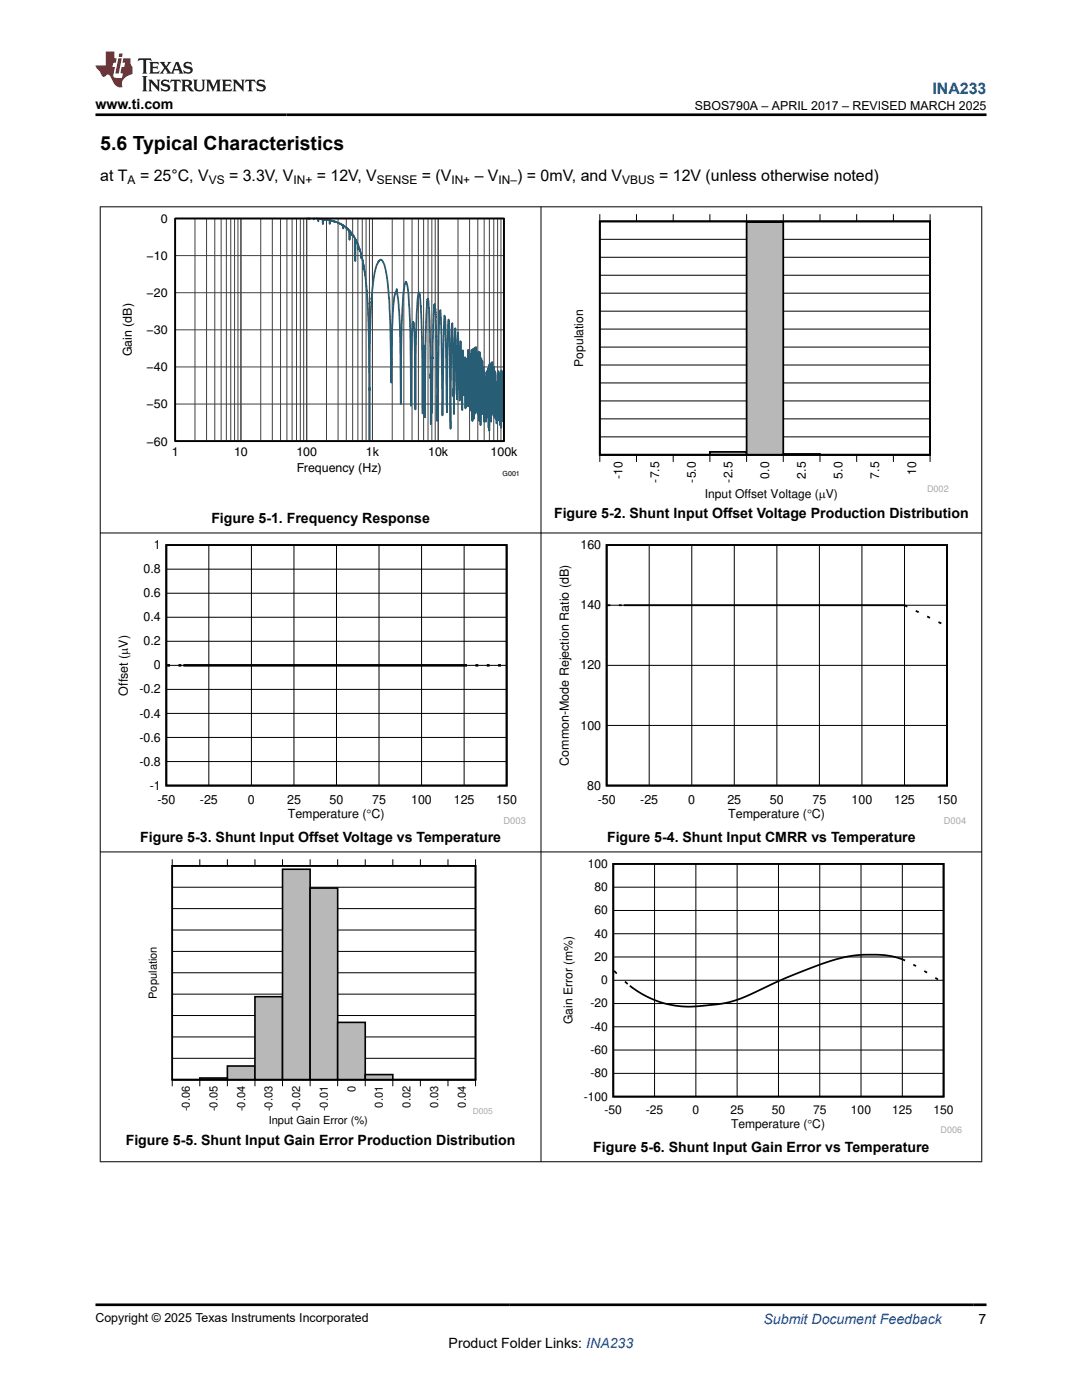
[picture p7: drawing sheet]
<svg xmlns="http://www.w3.org/2000/svg" width="216mm" height="279mm" viewBox="0 0 216 279" stroke-linecap="round" stroke-linejoin="round" font-family="sans-serif">
<path d="M35 43.6h65.6v44.4h-65.6z" fill="none" stroke="#000" stroke-width=".26"/>
<g fill="none" stroke="#414141" stroke-width=".2">
<path d="M35 43.6h65.6v44.4h-65.6zM35 58.4h65.6M35 51h65.6M38.9 43.6v44.4M41.2 43.6v44.4M42.9 43.6v44.4M44.1 43.6v44.4M45.2 43.6v44.4M46 43.6v44.4M46.8 43.6v44.4M47.5 43.6v44.4M48.1 43.6v44.4"/>
<path d="M52 43.6v44.4M54.3 43.6v44.4M56 43.6v44.4M57.2 43.6v44.4M58.3 43.6v44.4M59.2 43.6v44.4M59.9 43.6v44.4M60.6 43.6v44.4M61.2 43.6v44.4M65.1 43.6v44.4M67.5 43.6v44.4M69.1 43.6v44.4"/>
<path d="M70.4 43.6v44.4M71.4 43.6v44.4M72.3 43.6v44.4M73 43.6v44.4M73.7 43.6v44.4M74.3 43.6v44.4M78.3 43.6v44.4M80.6 43.6v44.4M82.2 43.6v44.4M83.5 43.6v44.4M84.5 43.6v44.4M85.4 43.6v44.4"/>
<path d="M86.2 43.6v44.4M86.8 43.6v44.4M87.4 43.6v44.4M91.4 43.6v44.4M93.7 43.6v44.4M95.3 43.6v44.4M96.6 43.6v44.4M97.6 43.6v44.4M98.5 43.6v44.4M99.3 43.6v44.4M100 43.6v44.4M35 73.2h65.6"/>
<path d="M35 65.8h65.6M35 80.6h65.6"/>
</g>
<path d="M61.2 43.6h.1M61.5 43.6h.1M61.6 43.6l.1 .2 .2-.2M62.5 43.6l.1 .2 .1-.2M63.1 43.6h.3l.1 .6 .1-.6 .8 .1v1l.1-.9v.2l.1-.3 .2 .2 .1-.2 .2 .1 .1 .2 .1-.2 .1 .2 .1-.2 .2 .1 .1 .8 .1-.8 .2 .1 .5 .1v.2l.1-.1 .4 .1 .4 .3v-.2l.3 .3 .1-.1 .1 .2 .5 .1v.7l.1-.6 .5 .6 .1-.1v.2v-.2l.2 .2 .1 .3v-.2l.2 .2v1.9l.1-1.8 .4 .4v.5v-.4l.7 1v4.5v-4.4l.5 1v1.1v-1l.4 1.3v-.2l.3 .8v.8v-.7l.1 .7v-.2l.3 1.2v1.3v-1.1l.5 3.3 .4 6 .3 10.5v15.5" fill="none" stroke="#285b75" stroke-width=".35"/>
<path d="M100.6 81.7l-.1 1.7v-7.6v8.1l-.1-8.1-.1 8.2-.1-9.7-.1 9.7v-10.1l-.1 11.5-.1-11.2v10.3l-.1-9.8v.4v9.7l-.1-10.2v9.3l-.1-8.7-.1 7.4v-8.6l-.1 8.8-.1-8v9.2v-6.5l-.1 3.2v-3.2v3.9l-.1-4.4v7.5v-7.2l-.1 3.7v-4.7l-.1 7.3-.1-9.3v8.7l-.1-9-.1 9.2v-.3v.1l-.1-9.8v9.7l-.1-9.7-.1 9.2-.1-10.2v10.2l-.1-10-.1 11.8-.1-11.3v-.1l-.1 8.2-.1-8.4-.1 13.4v-13.2l-.1 12.6-.1-12-.1 9.9-.1-9.3-.1 9.2-.1-8-.1 9-.1-8-.1 6.2v-8.2v.3l-.1 9.7-.1-10.9-.2 7.4v-8.6l-.1 10.5v-4.3l-.1 3.2-.1-10-.1 13.3-.1-14.5-.2 13.7v-13.8l-.2 12.6-.1-12.1v-.4l-.1 11.9-.2-13-.1 13.3-.2-13.1-.2 14.2-.1-14v.3l-.1 14.1-.2-14.2-.1 12.1-.2-11.3-.2 10.4-.1-5.7v5.8l-.1-11.3-.1 9-.1-5.7-.1 8-.1-9.6v.2l-.1 9.8-.1-10.2-.1 6.5v1l-.1-5.9-.1 5.9-.2-8.9-.1 11.9v-7.3l-.1-1.1-.1 4.5-.1-9.8-.2 11.9v-5.7l-.1 3.4-.2-11.3-.2 13.3-.1-1.1-.2-13.1-.3 17.1-.3-18.1-.3 5.3-.1 15.8-.2-19.3-.2-2.5a239.7 239.7 0 0 0-.3 18.5l-.3-15.7-.1-2.9-.1-.7-.4 19.9-.2-15.9-.2-5.1-.2 1.3-.1 3.4-.2 15.9v-.6v1.7l-.1-4.6-.1 5-.1-16-.3-7.3-.3 1.9-.2 6-.1 13.8-.1-8.4-.1 10.7-.2-19.4-.2-3.3-.2-2.4-.3 1.9-.1 4.5-.2 17.3-.2-14.4-.2 3.8-.1 9.8-.2-18-.2-4.8-.3-1.3-.2 1.1-.3 4.8-.2 17.4-.1-13-.3-4.5-.1 .5-.1-.2-.1 2.9-.2 13.6-.1-13-.2-6.5a19.3 19.3 0 0 0-.6-5.1v-.1l-.1 .2-.1-.3-.1 .5a49.2 49.2 0 0 0-.7 8.7l-.1 15.2-.2-16.2-.3-3.7-.3-3-.1 .6v.1l-.1-.3-.3 1-.3 3.3-.3 14-.2-12.2-.3-4.7a21.9 21.9 0 0 0-1.1-7.1 .43 .43 0 0 0-.4-.5 .43 .43 0 0 0-.5 .3l-.1-.1-.2 .6-.5 1.7-.5 3.3-.3 4.1-.2 8.8-.1 17.4" fill="none" stroke="#285e75" stroke-width=".35"/>
<path d="M35 43.6h65.6v44.4h-65.6z" fill="none" stroke="#000" stroke-width=".35"/>
<path d="M114.6 42.7h74.7v57.1h-74.7z" fill-rule="evenodd" fill="#fff"/>
<path d="M119.7 44.2h65.9v46.6h-65.9zM119.7 90.8h7.3zM127 90.8h7.3zM134.3 90.8h7.4z" fill="none" stroke="#000" stroke-width=".35"/>
<g fill="none" stroke="#000" stroke-width=".2">
<path d="M119.7 42.7v1.5h65.9M119.7 58.5h65.9M119.7 54.9h65.9M119.7 51.3h65.9M119.7 47.8h65.9M127 42.7v1.5M134.3 42.7v1.5M141.7 42.7v1.5M149 42.7v1.5M156.3 42.7v1.5M163.6 42.7v1.5M170.9 42.7v1.5"/>
<path d="M178.3 42.7v1.5M185.6 42.7v1.5M119.7 76.4h65.9M119.7 72.8h65.9M119.7 69.3h65.9M119.7 65.7h65.9M119.7 62.1h65.9M119.7 87.2h65.9M119.7 83.6h65.9M119.7 80h65.9M127 90.8v1.4M134.3 90.8v1.4"/>
<path d="M141.7 90.8v1.4M149 90.8v1.4M156.3 90.8v1.4M163.6 90.8v1.4M170.9 90.8v1.4M178.3 90.8v1.4M185.6 90.8v1.4M185.6 90.8h-65.9v1.4"/>
</g>
<path d="M119.7 90.8h22" fill="none" stroke="#b8b8b8" stroke-width=".2"/>
<path d="M141.7 90.2h7.3v.6h-7.3z" fill-rule="evenodd" fill="#b8b8b8"/>
<path d="M141.7 90.2h7.3v.6h-7.3z" fill="none" stroke="#000" stroke-width=".35"/>
<path d="M149 44.3h7.3v46.5h-7.3z" fill-rule="evenodd" fill="#b8b8b8"/>
<path d="M119.7 44.2h65.9v46.6h-65.9zM149 44.3h7.3v46.5h-7.3zM156.3 90.6h7.3v.2h-7.3zM163.6 90.8h7.3zM170.9 90.8h7.4zM178.3 90.8h7.3z" fill="none" stroke="#000" stroke-width=".35"/>
<path d="M156.3 90.7h7.3M163.6 90.8h22" fill="none" stroke="#b8b8b8" stroke-width=".2"/>
<path d="M23.1 107.8h81.8v56.6h-81.8z" fill-rule="evenodd" fill="#fff"/>
<path d="M33.2 108.8h67.9v48h-67.9z" fill="none" stroke="#000" stroke-width=".36"/>
<g fill="none" stroke="#000" stroke-width=".2">
<path d="M33.2 118.4h67.9M33.2 113.6h67.9M41.7 108.8v48M50.2 108.8v48M58.7 108.8v48M67.1 108.8v48M75.6 108.8v48M84.1 108.8v48M92.6 108.8v48M33.2 137.6h67.9M33.2 132.8h67.9M33.2 128h67.9"/>
<path d="M33.2 123.2h67.9M33.2 152h67.9M33.2 147.2h67.9M33.2 142.4h67.9"/>
</g>
<path d="M33.4 132.8h.5M35.6 132.8h.6M36.6 132.8h56.6M94.9 132.8h.5M97.1 132.8h.6M99.4 132.8h.6" fill="none" stroke="#000" stroke-width=".51"/>
<path d="M111.1 107.8h81.7v56.6h-81.7z" fill-rule="evenodd" fill="#fff"/>
<path d="M121 108.8h68v48h-68zM121.2 120.8h.6M123.5 120.8h.6M124.5 120.8h56l.5 .3M182.7 121.9l.6 .3M185 123l.6 .3M187.3 124.1l.5 .3" fill="none" stroke="#000" stroke-width=".36"/>
<path d="M129.5 108.8v48M138 108.8v48M146.5 108.8v48M155 108.8v48M163.5 108.8v48M172 108.8v48M180.5 108.8v48M121 132.8h68M121 120.8h68M121 144.8h68" fill="none" stroke="#000" stroke-width=".2"/>
<path d="M29.7 171.4h68.6v53.4h-68.6z" fill-rule="evenodd" fill="#fff"/>
<path d="M34.4 172.8h60.5v42.7h-60.5zM34.4 215.5h5.5zM39.9 215.1h5.5v.4h-5.5z" fill="none" stroke="#000" stroke-width=".32"/>
<g fill="none" stroke="#000" stroke-width=".2">
<path d="M34.4 171.5v1.3h60.5v-1.3M34.4 177.1h60.5M39.9 171.5v1.3M45.4 171.5v1.3M50.9 171.5v1.3M56.4 171.5v1.3M61.9 171.5v1.3M67.4 171.5v1.3M72.9 171.5v1.3M78.4 171.5v1.3M83.9 171.5v1.3M89.4 171.5v1.3"/>
<path d="M34.4 198.4h60.5M34.4 194.1h60.5M34.4 189.9h60.5M34.4 185.6h60.5M34.4 181.3h60.5M34.4 216.8v-1.3h60.5v1.3M34.4 211.2h60.5M34.4 206.9h60.5M34.4 202.7h60.5M39.9 215.5v1.3M45.4 215.5v1.3M50.9 215.5v1.3"/>
<path d="M56.4 215.5v1.3M61.9 215.5v1.3M67.4 215.5v1.3M72.9 215.5v1.3M78.4 215.5v1.3M83.9 215.5v1.3M89.4 215.5v1.3"/>
</g>
<path d="M34.4 215.5h5.5" fill="none" stroke="#b8b8b8" stroke-width=".2"/>
<path d="M39.9 215.3h5.5" fill="none" stroke="#b8b8b8" stroke-width=".35"/>
<path d="M45.4 212.7h5.5v2.8h-5.5z" fill-rule="evenodd" fill="#b8b8b8"/>
<path d="M45.4 212.7h5.5v2.8h-5.5z" fill="none" stroke="#000" stroke-width=".32"/>
<path d="M50.9 198.9h5.5v16.6h-5.5z" fill-rule="evenodd" fill="#b8b8b8"/>
<path d="M50.9 198.9h5.5v16.6h-5.5z" fill="none" stroke="#000" stroke-width=".32"/>
<path d="M56.4 173.5h5.5v42h-5.5z" fill-rule="evenodd" fill="#b8b8b8"/>
<path d="M56.4 173.5h5.5v42h-5.5z" fill="none" stroke="#000" stroke-width=".32"/>
<path d="M61.9 177.2h5.5v38.3h-5.5z" fill-rule="evenodd" fill="#b8b8b8"/>
<path d="M61.9 177.2h5.5v38.3h-5.5z" fill="none" stroke="#000" stroke-width=".32"/>
<path d="M67.4 204h5.5v11.5h-5.5z" fill-rule="evenodd" fill="#b8b8b8"/>
<path d="M67.4 204h5.5v11.5h-5.5z" fill="none" stroke="#000" stroke-width=".32"/>
<path d="M72.9 214.5h5.5v1h-5.5z" fill-rule="evenodd" fill="#b8b8b8"/>
<path d="M34.4 172.8h60.5v42.7h-60.5zM72.9 214.5h5.5v1h-5.5zM78.4 215.5h5.5zM83.9 215.5h5.5zM89.4 215.5h5.5z" fill="none" stroke="#000" stroke-width=".32"/>
<path d="M78.4 215.5h16.5" fill="none" stroke="#b8b8b8" stroke-width=".2"/>
<path d="M111.9 171.4h80.1v54.8h-80.1z" fill-rule="evenodd" fill="#fff"/>
<path d="M122.4 172.4h65.9v46.5h-65.9zM122.5 193.8l.6 .5M124.7 195.9l.6 .5M180.6 191.7a21.3 21.3 0 0 0-10.9-.9 75.1 75.1 0 0 0-15.8 5.7 36.7 36.7 0 0 1-9.8 3.8 31.1 31.1 0 0 1-10 .3 19.3 19.3 0 0 1-8.4-3.9M182.2 192.5l.6 .3M184.4 193.8l.6 .3M186.6 195.1l.6 .4" fill="none" stroke="#000" stroke-width=".35"/>
<g fill="none" stroke="#000" stroke-width=".2">
<path d="M19.9 41.3h176.1M20 41.2v190.7M107.9 41.2v190.7M195.9 41.2v190.7M19.9 106.4h176.1M19.9 170h176.1M122.4 177.1h65.9M130.6 172.4v46.5M138.9 172.4v46.5M147.1 172.4v46.5M155.3 172.4v46.5M163.6 172.4v46.5"/>
<path d="M171.8 172.4v46.5M180 172.4v46.5M122.4 195.6h65.9M122.4 191h65.9M122.4 186.3h65.9M122.4 181.7h65.9M122.4 214.2h65.9M122.4 209.6h65.9M122.4 204.9h65.9M122.4 200.3h65.9M19.9 231.9h176.1"/>
</g>
<path d="M27.7 11.6l-.2 .6 .5-.2h.6v.1v2.2l-.2 .4h1l-.2-.4v-2.2v-.1h.5l.5 .2-.1-.6zM29.8 12.4l.2 .3v1.6l-.2 .4h1.9l.1-.6a1.08 1.08 0 0 1-1.3 .2v-.7h.6l.4 .2v-.7l-.4 .2h-.6v-.5l.2-.2a1 1 0 0 1 1 .3l-.1-.5zM31.8 12.4l1 1.1-1 1.2h.9l-.2-.2 .4-.8 .5 .8-.2 .2h1.6l-.2-.2 .1-.5h1l.1 .5-.1 .2h.9l-.2-.4-.8-1.9h-.5l-1 2.1-.8-1.1 .9-1h-.8l.2 .2-.5 .6-.3-.6 .1-.2zM35.2 12.8l.4 1h-.8zM36.8 12.5a.65 .65 0 0 0-.2 .7 .65 .65 0 0 0 .6 .5l.7 .1 .1 .3a.79 .79 0 0 1-.7 .4 .79 .79 0 0 1-.7-.5l.1 .7 .2-.1a.93 .93 0 0 0 1.1 0 .93 .93 0 0 0 .4-.9 1.46 1.46 0 0 0-1.2-.6l-.1-.3a1.09 1.09 0 0 1 1.2 .2l-.2-.6-.1 .1-.6-.2zM28.4 15.2l.2 .4v2.2l-.2 .4h1l-.2-.4v-2.2l.2-.4zM29.6 15.9l.2 .4v1.5l-.2 .4h.8l-.3-.4v-1.3l1.7 1.8v-2l.2-.4h-.8l.2 .2 .1 1.1-1.2-1.3zM32.3 16a.65 .65 0 0 0-.2 .8 .65 .65 0 0 0 .7 .4l.6 .2 .1 .2a.79 .79 0 0 1-.7 .4 .79 .79 0 0 1-.7-.5l.1 .7 .2-.1a.93 .93 0 0 0 1.1 .1 .93 .93 0 0 0 .4-1 1.46 1.46 0 0 0-1.2-.5l-.1-.4a1.09 1.09 0 0 1 1.2 .2l-.2-.6-.1 .1-.6-.1zM34.1 15.9l-.1 .6a.63 .63 0 0 1 .7-.3l.1 1.6-.3 .4h1l-.2-.4v-1.6a.66 .66 0 0 1 .8 .3l-.1-.6zM36.2 15.9l.2 .4v1.5l-.2 .4h.9l-.2-.2v-.7h.5l.1 .2a.79 .79 0 0 0 1.2 .6l-1-.9a.61 .61 0 0 0 .6-.6 .61 .61 0 0 0-.5-.7zM36.9 16.2h.2a.47 .47 0 0 1 .5 .1 .47 .47 0 0 1 .1 .5l-.2 .1-.6 .1zM38.5 15.9l.2 .2a2.27 2.27 0 0 0 .4 2 1.04 1.04 0 0 0 1.7-.7v-1.3l.2-.2h-.8l.2 .4v1.1a.6 .6 0 0 1-.6 .6 .6 .6 0 0 1-.6-.6v-1.1l.3-.4zM41.1 15.9l.2 .4v1.5l-.2 .4h.7l-.2-.4v-1.4l.9 1.9 .8-1.9v1.4l-.2 .4h1l-.3-.4v-1.5l.3-.4h-.8l-.7 1.5-.7-1.5zM44.3 15.9l.2 .4v1.5l-.2 .4h1.9l.1-.6a1.09 1.09 0 0 1-1.3 .2v-.7h.6l.4 .2v-.6l-.4 .2h-.6v-.6l.2-.1a1.01 1.01 0 0 1 1 .3l-.1-.6zM46.4 15.9l.3 .4v1.5l-.3 .4h.8l-.2-.4v-1.3l1.6 1.8v-2l.2-.4h-.7l.2 .2v1.1l-1.2-1.3zM49 15.9l-.1 .6a.63 .63 0 0 1 .8-.3v1.6l-.3 .4h1l-.2-.4v-1.6a.66 .66 0 0 1 .8 .3l-.1-.6zM51.4 16a.65 .65 0 0 0-.2 .8 .65 .65 0 0 0 .6 .4l.6 .2 .2 .2a.79 .79 0 0 1-.8 .4 .79 .79 0 0 1-.6-.5l.1 .7 .2-.1a.93 .93 0 0 0 1 .1 .93 .93 0 0 0 .5-1 1.46 1.46 0 0 0-1.3-.5l-.1-.4a1.09 1.09 0 0 1 1.3 .2l-.2-.6-.2 .1-.5-.1z" fill="#231f20"/>
<path d="M21.1 10.3v2.7h-2.1l.1 .4 .9 1a.95 .95 0 0 0 .9 .9 .59 .59 0 0 1 .6-.4 .59 .59 0 0 1 .5 .3l.4 .8a1.59 1.59 0 0 0 2.1 1.4 1.61 1.61 0 0 1 1-2.3l1-.3-.1-1.5a1.59 1.59 0 0 1-.4-1.7h-1.4l-.2 .9h.5l-.1 .9h-.5l-.2 .9v.3l.4 .1-.2 .9h-.6a.73 .73 0 0 1-1.1-.7l.3-1.5h-.5l.2-.9h.5l.2-.9h-.5v-1.3zM23.6 11.6l-.6 3.1h.7l.6-3.1zM23.8 10.7l-.1 .6h.7l.1-.6z" fill="#ed1c24"/>
<path d="M19 22.9h177.8M19 260.4h177.8" fill="none" stroke="#000" stroke-width=".53"/>
<text font-size="3.9" x="20" y="29.9">5.6 Typical Characteristics</text>
<text font-size="3.2" fill="#00f" x="186.1" y="18.7">INA233</text>
<g font-size="3.2">
<text x="20" y="36.1">at T</text>
<text x="27.9" y="36.1">= 25°C, V</text>
<text x="45.7" y="36.1">= 3.3V, V</text>
<text x="63.2" y="36.1">= 12V, V</text>
<text x="84.2" y="36.1">= (V</text>
<text x="94.7" y="36.1">– V</text>
<text x="103.2" y="36.1">) = 0mV, and V</text>
<text x="131.5" y="36.1">= 12V (unless otherwise noted)</text>
</g>
<g font-size="2.8">
<text x="19" y="21.8">www.ti.com</text>
<text x="42.2" y="104.4">Figure 5-1. Frequency Response</text>
<text x="110.6" y="103.4">Figure 5-2. Shunt Input Offset Voltage Production Distribution</text>
<text x="28" y="168">Figure 5-3. Shunt Input Offset Voltage vs Temperature</text>
<text x="121.1" y="168">Figure 5-4. Shunt Input CMRR vs Temperature</text>
<text x="25.1" y="228.4">Figure 5-5. Shunt Input Gain Error Production Distribution</text>
<text x="118.4" y="229.9">Figure 5-6. Shunt Input Gain Error vs Temperature</text>
<text x="89.5" y="269">Product Folder Links: INA233</text>
<text x="195.3" y="264.2">7</text>
</g>
<text font-size="2.8" fill="#00f" x="152.4" y="264.2">Submit Document Feedback</text>
<g font-size="2.5">
<text x="138.7" y="21.9">SBOS790A – APRIL 2017 – REVISED MARCH 2025</text>
<text x="32.1" y="44.5">0</text>
<text x="29.2" y="51.9">−10</text>
<text x="29.2" y="59.3">−20</text>
<text x="26.3" y="71.1" transform="rotate(-90 26.3 71.1)">Gain (dB)</text>
<text x="29.2" y="66.7">−30</text>
<text x="29.2" y="74.1">−40</text>
<text x="29.2" y="81.5">−50</text>
<text x="29.2" y="88.9">−60</text>
<text x="34.3" y="91.1">1</text>
<text x="46.7" y="91.1">10</text>
<text x="59.1" y="91.1">100</text>
<text x="59.3" y="94.1">Frequency (Hz)</text>
<text x="73" y="91.1">1k</text>
<text x="85.4" y="91.1">10k</text>
<text x="97.9" y="91.1">100k</text>
<text x="30.7" y="109.6">1</text>
<text x="115.8" y="109.6">160</text>
<text x="28.6" y="119.2">0.6</text>
<text x="28.6" y="114.4">0.8</text>
<text x="28.6" y="124">0.4</text>
<text x="115.8" y="121.6">140</text>
<text x="28.6" y="128.8">0.2</text>
<text x="30.7" y="133.6">0</text>
<text x="115.8" y="133.6">120</text>
<text x="25.5" y="138.8" transform="rotate(-90 25.5 138.8)">Offset (PV)</text>
<text x="27.8" y="143.2">-0.4</text>
<text x="27.8" y="138.4">-0.2</text>
<text x="27.8" y="148">-0.6</text>
<text x="115.8" y="145.6">100</text>
<text x="27.8" y="152.8">-0.8</text>
<text x="113.5" y="152.8" transform="rotate(-90 113.5 152.8)">Common-Mode Rejection Ratio (dB)</text>
<text x="29.9" y="157.6">-1</text>
<text x="31.4" y="160.4">-50</text>
<text x="39.9" y="160.4">-25</text>
<text x="49.5" y="160.4">0</text>
<text x="57.3" y="160.4">25</text>
<text x="65.8" y="160.4">50</text>
<text x="74.3" y="160.4">75</text>
<text x="82" y="160.4">100</text>
<text x="90.5" y="160.4">125</text>
<text x="99" y="160.4">150</text>
<text x="117.2" y="157.6">80</text>
<text x="119.3" y="160.4">-50</text>
<text x="127.8" y="160.4">-25</text>
<text x="137.3" y="160.4">0</text>
<text x="145.1" y="160.4">25</text>
<text x="153.6" y="160.4">50</text>
<text x="162.1" y="160.4">75</text>
<text x="169.9" y="160.4">100</text>
<text x="178.4" y="160.4">125</text>
<text x="186.9" y="160.4">150</text>
<text x="57.4" y="163.3">Temperature (qC)</text>
<text x="145.3" y="163.3">Temperature (qC)</text>
<text x="19" y="263.9">Copyright © 2025 Texas Instruments Incorporated</text>
</g>
<g font-size="2.4">
<text x="25.5" y="36.7">A</text>
<text x="41.7" y="36.7">VS</text>
<text x="58.6" y="36.7">IN+</text>
<text x="75.2" y="36.7">SENSE</text>
<text x="90.1" y="36.7">IN+</text>
<text x="99.5" y="36.7">IN–</text>
<text x="124.2" y="36.7">VBUS</text>
<text x="116.4" y="73.2" transform="rotate(-90 116.4 73.2)">Population</text>
<text x="124.2" y="95.6" transform="rotate(-90 124.2 95.6)">-10</text>
<text x="153.5" y="95.5" transform="rotate(-90 153.5 95.5)">0.0</text>
<text x="160.8" y="95.5" transform="rotate(-90 160.8 95.5)">2.5</text>
<text x="168.1" y="95.5" transform="rotate(-90 168.1 95.5)">5.0</text>
<text x="175.5" y="95.5" transform="rotate(-90 175.5 95.5)">7.5</text>
<text x="182.8" y="94.8" transform="rotate(-90 182.8 94.8)">10</text>
<text x="131.5" y="96.3" transform="rotate(-90 131.5 96.3)">-7.5</text>
<text x="138.8" y="96.3" transform="rotate(-90 138.8 96.3)">-5.0</text>
<text x="140.6" y="99.3">Input Offset Voltage (PV)</text>
<text x="146.2" y="96.3" transform="rotate(-90 146.2 96.3)">-2.5</text>
<text x="117.3" y="173.2">100</text>
<text x="118.6" y="177.8">80</text>
<text x="118.6" y="182.5">60</text>
<text x="118.6" y="191.8">20</text>
<text x="118.6" y="187.1">40</text>
<text x="120" y="196.4">0</text>
<text x="117.8" y="201.1">-20</text>
<text x="114.2" y="204.4" transform="rotate(-90 114.2 204.4)">Gain Error (m%)</text>
<text x="117.8" y="205.7">-40</text>
<text x="117.8" y="215">-80</text>
<text x="117.8" y="210.3">-60</text>
<text x="116.5" y="219.6">-100</text>
<text x="120.6" y="222.4">-50</text>
<text x="128.9" y="222.4">-25</text>
<text x="138.2" y="222.4">0</text>
<text x="145.8" y="222.4">25</text>
<text x="145.9" y="225.2">Temperature (qC)</text>
<text x="154" y="222.4">50</text>
<text x="162.2" y="222.4">75</text>
<text x="169.8" y="222.4">100</text>
<text x="178" y="222.4">125</text>
<text x="186.3" y="222.4">150</text>
</g>
<g font-size="2.2">
<text x="31.3" y="199.4" transform="rotate(-90 31.3 199.4)">Population</text>
<text x="37.9" y="221.8" transform="rotate(-90 37.9 221.8)">-0.06</text>
<text x="43.4" y="221.8" transform="rotate(-90 43.4 221.8)">-0.05</text>
<text x="48.9" y="221.8" transform="rotate(-90 48.9 221.8)">-0.04</text>
<text x="54.4" y="221.8" transform="rotate(-90 54.4 221.8)">-0.03</text>
<text x="59.9" y="221.8" transform="rotate(-90 59.9 221.8)">-0.02</text>
<text x="65.4" y="221.8" transform="rotate(-90 65.4 221.8)">-0.01</text>
<text x="70.9" y="218" transform="rotate(-90 70.9 218)">0</text>
<text x="76.4" y="221" transform="rotate(-90 76.4 221)">0.01</text>
<text x="81.9" y="221" transform="rotate(-90 81.9 221)">0.02</text>
<text x="87.4" y="221" transform="rotate(-90 87.4 221)">0.03</text>
<text x="92.9" y="221" transform="rotate(-90 92.9 221)">0.04</text>
<text x="53.6" y="224.3">Input Gain Error (%)</text>
</g>
<g font-size="1.9" fill="#a8a8a8">
<text x="100.5" y="164.4">D003</text>
<text x="188.3" y="164.4">D004</text>
</g>
<g font-size="1.8" fill="#a8a8a8">
<text x="185" y="98.1">D002</text>
<text x="187.7" y="226.2">D006</text>
</g>
<text font-size="1.7" fill="#a8a8a8" x="94.3" y="222.2">D005</text>
<text font-size="1.4" x="100.3" y="95.1">G001</text>
</svg>
